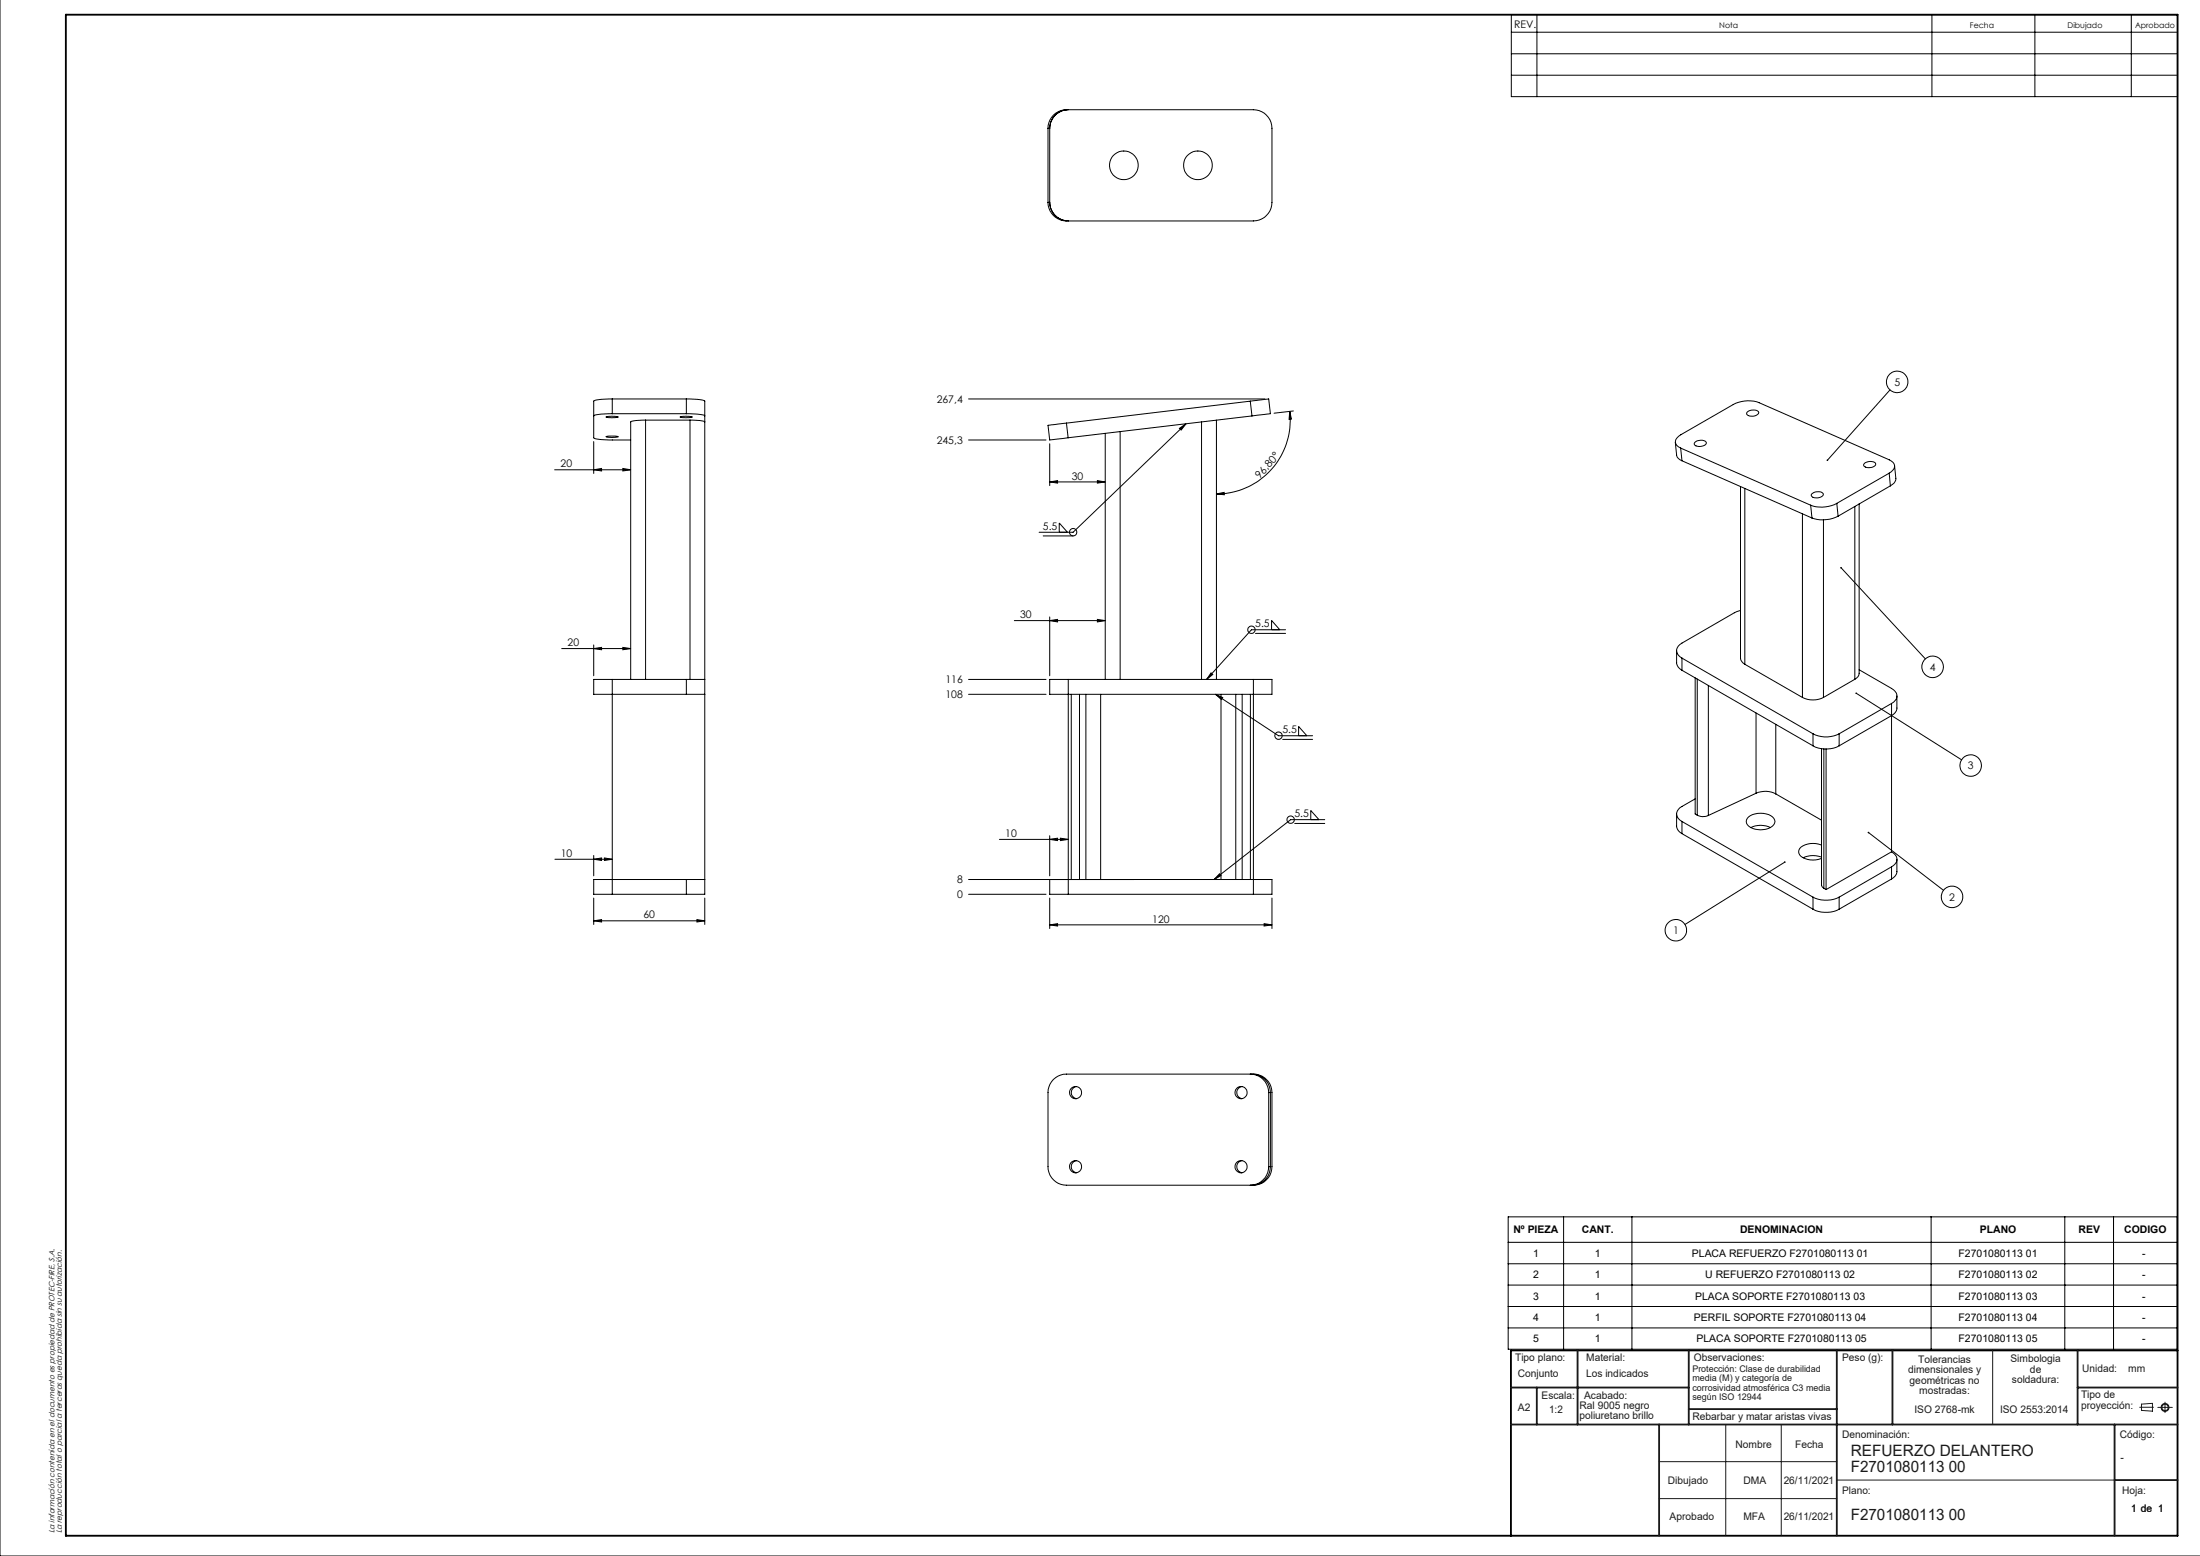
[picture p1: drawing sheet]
<svg xmlns="http://www.w3.org/2000/svg" width="594mm" height="420mm" viewBox="0 0 594 420" stroke-linecap="round" stroke-linejoin="round" font-family="sans-serif">
<g fill="none" stroke="#191924" stroke-width=".27">
<path d="M538 364.5v20M577.7 379.9h3.7M578.2 379l3-.2v2.1l-3-.2zM582.6 379.9h3.9M584.6 378.5v2.8M448 394.5h47.9M465.9 384.5v30M480.9 384.5v30M495.9 399.5h75M448 404.5h47.9"/>
<circle cx="584.6" cy="379.9" r="1.07"/>
<circle cx="584.6" cy="379.9" r=".87"/>
</g>
<g fill="none" stroke="#000" stroke-width=".27">
<path d="M0 0v420h594M408.1 4h179.8v22.1h-179.8zM408.1 8.7h179.8M408.1 14.5h179.8M415 4v22.1M521.6 4v22.1M549.4 4v22.1M575.5 4v22.1M283 34.6v20M283 34.6h.4M283.4 34.6v20M287.9 29.6a5 5 0 0 0-4.9 5"/>
<path d="M288.4 29.6a5 5 0 0 0-5 5M288.4 29.6h50a5.1 5.1 0 0 1 5 5v20a5.1 5.1 0 0 1-5 5h-50M288.4 29.6a5.1 5.1 0 0 0-5 5M408.1 20.3h179.8M283 54.6a5 5 0 0 0 4.9 5M283 54.6h.4M283.4 54.6a5 5 0 0 0 5 5M283.4 54.6a5.1 5.1 0 0 0 5 5M160.3 119.2v8.6M163.7 112.5l1.5-.2 1.7 .3-1.7 .2zM163.7 117.8l2.3-.1 .9 .2-1.7 .2zM165.3 111.7h-1.5a6.6 6.6 0 0 0-3.5 .6"/>
<path d="M165.3 107.7h-1.5a6.6 6.6 0 0 0-3.5 .6v9.9a10.8 10.8 0 0 0 5 .6h5M165.3 107.7h20M165.3 111.7h20M165.3 107.7v4M174.3 113.4h-.7a6.8 6.8 0 0 0-3.3 .5v69.5M174.3 113.4v70M174.3 113.4h12M183.7 112.6l1.5-.3 1.7 .3-1.7 .2zM185.3 111.7h1.5a6.6 6.6 0 0 1 3.5 .6M185.3 107.7h1.5a6.6 6.6 0 0 1 3.5 .6v133.1h-5M185.3 107.7v4M186.3 113.4h.7a6.5 6.5 0 0 1 3.3 .5"/>
<path d="M186.3 113.4v70M261.5 118.8h20.9M261.5 107.7h80M283.4 119.8v11.3M287.9 114.2l-4.9 .6 .4 4 5-.6M287.9 114.2l.5 4M298.4 117v66.4M302.4 116.5v66.9M318.5 115.6l1.7-1.2-1.3 1.7zM320.2 114.4l-30.5 29.3h-9.1M324.4 113.9v69.5M328.4 113.4v70"/>
<path d="M337.6 108.3l4.9-.6 .5 4-5 .6M337.6 108.3l.4 4M337.6 108.3l-49.7 5.9M338 112.3l-49.6 5.9M348.2 111l.5 2.1-.6 .1zM348.2 111a19.9 19.9 0 0 1-19.8 22.3M349.2 110.9l-5.2 .6M452.3 119.4l.4 3.4a1.76 1.76 0 0 0 1.4 1.6M457.6 119.4a2.45 2.45 0 0 1 3-.1l.1 .2a2.15 2.15 0 0 1-3.3 .4zM471.7 111.3a2.3 2.3 0 0 1 3.2 .1 2.13 2.13 0 0 1-3.3 .4zM510.3 105.3l-16.9 18.9M149.8 126.8h20.5"/>
<path d="M160.3 126.8l2.1-.3v.6zM168.2 126.5l2.1 .3-2.1 .3zM283.4 130.1l2.1-.4v.7zM283.4 130.1h15M296.3 129.7l2.1 .4-2.1 .3zM328.4 133.3l2.1-.4 .1 .6zM453.8 120.9a1.72 1.72 0 0 1-1.4-1.4 1.72 1.72 0 0 1 .8-1.8l14.8-8.5a8.7 8.7 0 0 1 7-.5l35.1 15.4a1.72 1.72 0 0 1 1.4 1.4 1.72 1.72 0 0 1-.9 1.8l-.5 .4M453.8 120.9l35.1 15.5M453.8 120.9l.3 3.5M454.1 124.4l35.1 15.4M469.9 131.3v46.3a2.18 2.18 0 0 0 1.2 1.7M471.1 131.9v47.4"/>
<path d="M486.7 138.7v49.6M488.9 136.4l.3 3.4M489.2 133.3a2.26 2.26 0 0 1 3.1 .1 2.08 2.08 0 0 1-3.2 .4zM495.9 135.9a8.8 8.8 0 0 1-7 .5M495.9 135.9l.4 3.4M496.3 139.3a9.2 9.2 0 0 1-7.1 .5M500.8 136.7v46.7M502 136v45.7a1.87 1.87 0 0 1-1.2 1.7M503.3 125.2a2.44 2.44 0 0 1 3.1-.2 1.1 1.1 0 0 1-1.4 1.2h-1a.83 .83 0 0 1-.8-.8zM510.1 127.7l-14.2 8.2M510.1 127.7l.3 3.4M510.4 131.1l-14.1 8.2"/>
<path d="M511.5 125.7l.4 3.4a2.25 2.25 0 0 1-1.5 2M281.7 144.7h8M286 143.7v-2.5l2.2 2.5M492.3 140.3v48M497.1 153.3l22.8 24.6M151.7 175.1h18.6M160.3 175.1l2.1-.4v.7zM160.3 174.1v8.3M168.2 174.7l2.1 .4-2.1 .3zM273.9 167.5h24.5M283.4 167.5l2.1-.3v.7zM283.4 166.5v15.9"/>
<path d="M296.3 167.2l2.1 .3-2.1 .4zM339 171h8.1M343.3 170v-2.5l2.2 2.5M347.1 170h-9.2l-12.1 13.4M452.7 175.6v3.5a2.66 2.66 0 0 0 1.4 1.8M454.1 177.6l35.4 20.5M454.1 177.6v3.3M469.9 164.8l-1.6 .6-14.2 8.2a2.14 2.14 0 0 0-1.4 2 2.14 2.14 0 0 0 1.4 2M471.1 179.3l15.6 9M165.3 183.4h-5v4h25M165.3 183.4h20M165.3 183.4v58"/>
<path d="M185.3 187.4h5M185.3 183.4h5M185.3 183.4v4M261.5 187.4h20.9M261.5 183.4h20.9M288.4 183.4h-5v4h60v-4h-5M288.4 183.4h50M288.4 183.4v58M289.2 187.4v50M291.5 187.4v50M293.2 187.4v50M297.2 187.4v50"/>
<path d="M327 181.6l.4 .5-1.6 1.3zM328.2 187.4l1.9 .9-.3 .5zM328.2 187.4l17 11.2h9.2M329.7 187.4v50M333.7 187.4v50M335.4 187.4v50M337.6 187.4v50M338.4 183.4v58M346.3 199.6h8.1M350.6 198.6v-2.5l2.2 2.5M454.1 180.9l35.4 20.4M457.7 183v36.7l.6 .3"/>
<path d="M458.3 183.3v36.7M461.3 185v35.1M474.1 192.5v21.6M479.5 195.5v18.8M486.7 188.3a6.4 6.4 0 0 0 5.6 0M489.5 198.1a7.7 7.7 0 0 0 7.1 0M489.5 198.1v3.2M496.6 198.1v3.2M500.8 183.4l-8.5 4.9M501.2 187.1l28.4 18M502 180.8l8.7 5a2.14 2.14 0 0 1 1.5 2.1 2.14 2.14 0 0 1-1.5 2M510.7 189.9l-14.1 8.2"/>
<path d="M510.7 189.9v40M512.2 187.9v3.2a2.23 2.23 0 0 1-1.5 2.1l-14.1 8.1M452.7 219.7v3.5a2.66 2.66 0 0 0 1.4 1.8M457.7 215.6l-3.6 2.1a2.14 2.14 0 0 0-1.4 2 2.14 2.14 0 0 0 1.4 2M474.1 214.1a6 6 0 0 1 5.4 .2M474.1 214.1l-12.8 6M479.5 214.3l12.3 7.1M489.5 201.3a7.7 7.7 0 0 0 7.1 0M491.8 202.1v36.8l.6 .9M492.4 202.2v37.6M493 202.2v37.9M149.8 231.9h15.5"/>
<path d="M160.3 231.9l2.1-.3v.7zM160.3 230.9v5.5M163.2 231.6l2.1 .3-2.1 .4zM185.3 237.4h5M185.3 237.4h-25v4h5M185.3 237.4v4M261.5 237.4h81.9v4h-5M269.8 226.6h18.6M283.4 226.6l2.1-.3v.6zM283.4 225.6v10.8M286.3 226.3l2.1 .3-2.1 .3zM288.4 237.4h-5v4h5"/>
<path d="M329.3 235.8l.4 .5-1.9 1.1zM349.6 222.3h8.1M353.9 221.2v-2.4l2.2 2.4M357.7 221.2h-9.2l-20.7 16.2M454.1 221.7v3.3M454.1 221.7l35.4 20.5M454.1 225l35.4 20.4M458.3 220a3.4 3.4 0 0 0 3 .1M472.1 220.5a5.5 5.5 0 0 1 6.8 .4 1.63 1.63 0 0 1-.8 2.4 5.5 5.5 0 0 1-6.3-.7 1.48 1.48 0 0 1 .3-2.1zM472.7 223.4a5.8 5.8 0 0 1 5.3 0M481.9 232.7l-27 16.8M491.8 228.1a5.4 5.4 0 0 0-5.9 .9 1.8 1.8 0 0 0 1.5 2.8l2.1 .3 2.3-.4"/>
<path d="M491.8 231.4a6.3 6.3 0 0 0-4.9 .1M492.4 239.8l.6 .3M504.5 224.7l20.3 15.6M510.7 229.9a2.14 2.14 0 0 1 1.5 2.1 2.14 2.14 0 0 1-1.5 2M510.7 234v3.3M510.7 229.9l-17.7 10.2M510.7 234l-14.1 8.2M510.7 237.3l-14.1 8.1M512.2 231.9v3.3a2.23 2.23 0 0 1-1.5 2.1M160.3 248.5l2.1-.3v.7zM160.3 242.4v7.1M160.3 248.5h30"/>
<path d="M165.3 241.4h20M188.2 248.2l2.1 .3-2.1 .4zM190.3 242.4v7.1M261.5 241.4h20.9M283.4 249.6l2.1-.3v.7zM283.4 242.4v8.2M283.4 249.6h60M288.4 241.4h50M341.3 249.3l2.1 .3-2.1 .4zM343.4 242.4v8.2M489.5 245.4a7.7 7.7 0 0 0 7.1 0M489.5 242.2a8 8 0 0 0 7.1 0"/>
<path d="M489.5 242.2v3.2M496.6 242.2v3.2M290.7 293.3a1.66 1.66 0 0 0-1.5 1.6 1.66 1.66 0 0 0 1.5 1.7M335.3 293.3a1.67 1.67 0 0 0-1.4 1.6 1.67 1.67 0 0 0 1.4 1.7M337.6 289.9a5 5 0 0 1 4.9 5M338.4 289.9a5 5 0 0 1 5 5v20a5.1 5.1 0 0 1-5 5M342.5 294.9v20M342.5 294.9h.5M343 294.9a4.9 4.9 0 0 0-5-5h-50.1a4.9 4.9 0 0 0-4.9 5v20a5 5 0 0 0 4.9 5h50.1a5 5 0 0 0 5-5M343 294.9v20M290.7 313.3a1.66 1.66 0 0 0-1.5 1.6 1.66 1.66 0 0 0 1.5 1.7M335.3 313.3a1.67 1.67 0 0 0-1.4 1.6 1.67 1.67 0 0 0 1.4 1.7"/>
<path d="M342.5 314.9a5.1 5.1 0 0 1-4.9 5M342.5 314.9h.5M407.2 328.5h180.6v35.7h-180.6zM407.2 335.3h180.6M422.2 328.5v35.7M440.6 328.5v35.7M521.4 328.5v35.7M557.5 328.5v35.7M570.7 328.5v35.7M407.2 341.1h180.6M407.2 346.9h180.6M407.2 352.7h180.6"/>
<path d="M407.2 358.4h180.6"/>
<circle cx="303.4" cy="44.6" r="3.9"/>
<circle cx="323.4" cy="44.6" r="3.9"/>
<circle cx="512.2" cy="103.1" r="2.91"/>
<circle cx="289.8" cy="143.7" r="1"/>
<circle cx="337.9" cy="170" r="1"/>
<circle cx="521.8" cy="180" r="2.92"/>
<circle cx="345.2" cy="198.6" r=".99"/>
<circle cx="532.1" cy="206.6" r="2.9"/>
<circle cx="348.5" cy="221.3" r=".99"/>
<circle cx="452.5" cy="251.1" r="2.89"/>
<circle cx="527.1" cy="242.1" r="2.89"/>
<circle cx="290.4" cy="294.9" r="1.64"/>
<circle cx="335.1" cy="294.9" r="1.64"/>
<circle cx="290.4" cy="314.9" r="1.65"/>
<circle cx="335.1" cy="314.9" r="1.65"/>
</g>
<path d="M17.8 4h570.1v410.5h-570.1zM587.9 364.5h-179.9v50" fill="none" stroke="#000" stroke-width=".5"/>
<g fill="none" stroke="#191924" stroke-width=".5">
<path d="M408 374.5h48M414.9 374.5v10M425.9 364.5v20M456 364.5v20M495.9 364.5v50M511 364.5v20M561 364.5v20M561 374.5h26.9M408 384.5h179.9M448 384.5v30M456 380.3h39.9M570.9 399.5h17"/>
<path d="M570.9 384.5v30"/>
</g>
<g fill="#000">
<path d="M328.4 133.3l2.1-.4 .1 .6zM348.2 111l.5 2.1-.6 .1z"/>
<path d="M160.3 175.1l2.1-.4v.7zM168.2 174.7l2.1 .4-2.1 .3zM160.3 126.8l2.1-.3v.6zM168.2 126.5l2.1 .3-2.1 .3z"/>
<path d="M286.3 226.3l2.1 .3-2.1 .3zM283.4 226.6l2.1-.3v.6zM296.3 167.2l2.1 .3-2.1 .4zM283.4 167.5l2.1-.3v.7zM296.3 129.7l2.1 .4-2.1 .3zM283.4 130.1l2.1-.4v.7zM163.2 231.6l2.1 .3-2.1 .4zM160.3 231.9l2.1-.3v.7z"/>
<path d="M283.4 249.6l2.1-.3v.7zM341.3 249.3l2.1 .3-2.1 .4zM329.3 235.8l.4 .5-1.9 1.1zM328.2 187.4l1.9 .9-.3 .5zM327 181.6l.4 .5-1.6 1.3zM318.5 115.6l1.7-1.2-1.3 1.7zM160.3 248.5l2.1-.3v.7zM188.2 248.2l2.1 .3-2.1 .4zM493.2 124.1l.1 .3 .1-.2-.1 .2 .3-.1-.1-.3zM496.9 153.1a.22 .22 0 0 0 0 .3 .22 .22 0 0 0 .4-.1 .22 .22 0 0 0-.3-.2l.1 .2zM501.1 186.9l-.1 .1 .2 .1-.2-.1a.22 .22 0 0 0 .1 .3 .22 .22 0 0 0 .3-.2 .22 .22 0 0 0-.3-.2zM504.3 224.6a.22 .22 0 0 0 .1 .3 .22 .22 0 0 0 .3-.2 .22 .22 0 0 0-.3-.2l.1 .2zM481.7 232.6l.1 .3h.3v-.3l-.2 .1 .1-.2z"/>
</g>
<g font-size="4.2" fill="#191924">
<text x="499.7" y="393.1">REFUERZO DELANTERO</text>
<text x="499.7" y="397.3">F2701080113 00</text>
<text x="499.7" y="410.3">F2701080113 00</text>
</g>
<g font-size="2.8">
<text x="408.8" y="7.5">REV.</text>
<text x="511.5" y="104.1">5</text>
<text x="252.9" y="108.7">267,4</text>
<text x="252.9" y="119.8">245,3</text>
<text x="151.4" y="126.2">20</text>
<text x="289.4" y="129.4">30</text>
<text x="340.2" y="129.3" transform="rotate(-48 340.2 129.3)">96,80°</text>
<text x="281.6" y="143">5.5</text>
<text x="275.5" y="166.9">30</text>
<text x="338.9" y="169.4">5.5</text>
<text x="153.2" y="174.4">20</text>
<text x="255.3" y="184.5">116</text>
<text x="521" y="181">4</text>
<text x="255.3" y="188.5">108</text>
<text x="346.2" y="197.9">5.5</text>
<text x="531.3" y="207.6">3</text>
<text x="349.5" y="220.6">5.5</text>
<text x="271.4" y="225.9">10</text>
<text x="151.4" y="231.3">10</text>
<text x="258.4" y="238.5">8</text>
<text x="258.4" y="242.5">0</text>
<text x="526.3" y="243.1">2</text>
<text x="173.8" y="247.9">60</text>
<text x="311.1" y="249">120</text>
<text x="451.7" y="252.1">1</text>
<text x="408.6" y="332.9">Nº PIEZA</text>
<text x="427.1" y="332.9">CANT.</text>
<text x="469.8" y="332.9">DENOMINACION</text>
<text x="534.5" y="332.9">PLANO</text>
<text x="561.2" y="332.9">REV</text>
<text x="573.5" y="332.9">CODIGO</text>
<text x="413.9" y="339.3">1</text>
<text x="430.6" y="339.3">1</text>
<text x="456.8" y="339.3">PLACA REFUERZO F2701080113 01</text>
<text x="528.8" y="339.3">F2701080113 01</text>
<text x="578.4" y="339.3">-</text>
<text x="413.9" y="345">2</text>
<text x="430.6" y="345">1</text>
<text x="460.4" y="345">U REFUERZO F2701080113 02</text>
<text x="528.8" y="345">F2701080113 02</text>
<text x="578.4" y="345">-</text>
<text x="413.9" y="350.8">3</text>
<text x="430.6" y="350.8">1</text>
<text x="457.7" y="350.8">PLACA SOPORTE F2701080113 03</text>
<text x="528.8" y="350.8">F2701080113 03</text>
<text x="578.4" y="350.8">-</text>
<text x="413.9" y="356.6">4</text>
<text x="430.6" y="356.6">1</text>
<text x="457.4" y="356.6">PERFIL SOPORTE F2701080113 04</text>
<text x="528.8" y="356.6">F2701080113 04</text>
<text x="578.4" y="356.6">-</text>
<text x="413.9" y="362.4">5</text>
<text x="430.6" y="362.4">1</text>
<text x="458.1" y="362.4">PLACA SOPORTE F2701080113 05</text>
<text x="528.8" y="362.4">F2701080113 05</text>
<text x="578.4" y="362.4">-</text>
</g>
<g font-size="2.8" fill="#191924">
<text x="409.1" y="367.4">Tipo plano:</text>
<text x="409.8" y="371.6">Conjunto</text>
<text x="428.2" y="371.6">Los indicados</text>
<text x="428.3" y="367.4">Material:</text>
<text x="457.3" y="367.4">Observaciones:</text>
<text x="497.4" y="367.4">Peso (g):</text>
<text x="515.2" y="370.6">dimensionales y</text>
<text x="517.9" y="367.8">Tolerancias</text>
<text x="542.8" y="367.7">Simbologia</text>
<text x="548.1" y="370.5">de</text>
<text x="562.2" y="370.2">Unidad:</text>
<text x="574.6" y="370.2">mm</text>
<text x="416.2" y="377.5">Escala:</text>
<text x="427.7" y="377.5">Acabado:</text>
<text x="515.6" y="373.5">geométricas no</text>
<text x="518.2" y="376.3">mostradas:</text>
<text x="543.2" y="373.3">soldadura:</text>
<text x="561.9" y="377.5">Tipo de</text>
<text x="409.8" y="380.9">A2</text>
<text x="418.3" y="381.5">1:2</text>
<text x="426.5" y="380.3">Ral 9005 negro</text>
<text x="426.5" y="383.2">poliuretano brillo</text>
<text x="456.9" y="383.2">Rebarbar y matar aristas vivas</text>
<text x="516.9" y="381.5">ISO 2768-mk</text>
<text x="540" y="381.5">ISO 2553:2014</text>
<text x="561.9" y="380.3">proyección:</text>
<text x="497.4" y="388.1">Denominación:</text>
<text x="572.4" y="388.1">Código:</text>
<text x="468.6" y="390.8">Nombre</text>
<text x="484.7" y="390.8">Fecha</text>
<text x="572.6" y="394.4">-</text>
<text x="450.3" y="400.5">Dibujado</text>
<text x="470.7" y="400.5">DMA</text>
<text x="481.6" y="400.5">26/11/2021</text>
<text x="497.4" y="403.3">Plano:</text>
<text x="573" y="403.3">Hoja:</text>
<text x="450.8" y="410.3">Aprobado</text>
<text x="470.7" y="410.3">MFA</text>
<text x="481.6" y="410.3">26/11/2021</text>
<text x="575.4" y="408.1">1 de 1</text>
</g>
<g font-size="2.5" fill="#191924">
<text x="456.9" y="370.4">Protección: Clase de durabilidad</text>
<text x="456.9" y="372.9">media (M) y categoría de</text>
<text x="456.9" y="375.3">corrosividad atmosférica C3 media</text>
<text x="456.9" y="377.8">según ISO 12944</text>
</g>
<g font-size="2.1">
<text x="464.2" y="7.5">Nota</text>
<text x="531.9" y="7.5">Fecha</text>
<text x="558.2" y="7.5">Dibujado</text>
<text x="576.5" y="7.5">Aprobado</text>
<text x="14.7" y="413.9" transform="rotate(-90 14.7 413.9)">La información contenida en el documento es propiedad de PROTEC-FIRE, S.A.</text>
<text x="16.7" y="413.9" transform="rotate(-90 16.7 413.9)">La reproducción total o parcial a terceros queda prohibida sin su autorización.</text>
</g>
</svg>
